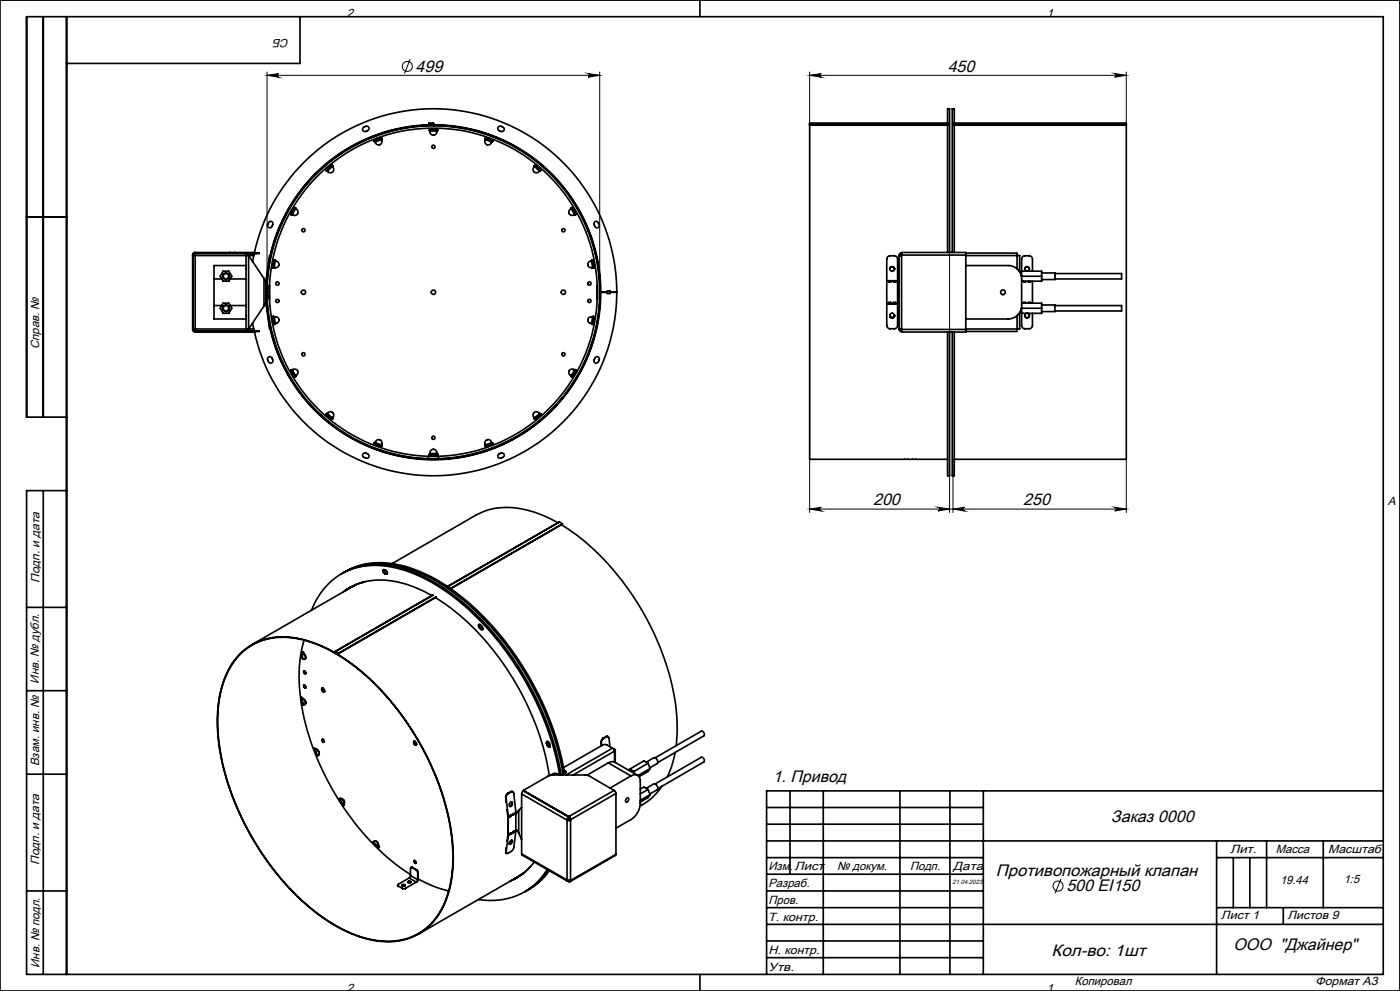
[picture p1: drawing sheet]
<svg xmlns="http://www.w3.org/2000/svg" width="420mm" height="297mm" viewBox="0 0 420 297" stroke-linecap="round" stroke-linejoin="round" font-family="sans-serif">
<g fill="none" stroke="#000" stroke-width=".3">
<path d="M123 17.7l-1.6 4.3M80.1 22.6l3.5-.6a.55 .55 0 0 0-.5 .6 .55 .55 0 0 0 .5 .5zM80.1 21.6v66M80.1 22.6h99.8M176.4 22l3.5 .6-3.5 .5a.55 .55 0 0 0 .5-.5 .55 .55 0 0 0-.5-.6zM179.9 21.6v66M242.9 22.6h95M242.9 21.6v132M242.9 22.6l3.5-.6a.55 .55 0 0 0-.5 .6 .55 .55 0 0 0 .5 .5zM284.9 37.1v116.5M334.4 22l3.5 .6-3.5 .5a.55 .55 0 0 0 .5-.5 .55 .55 0 0 0-.5-.6zM337.9 21.6v15.9"/>
<path d="M285.9 137.7v15.9M337.9 137.7v15.9M242.9 152.6h42M242.9 152.6l3.5-.6a.55 .55 0 0 0-.5 .6 .55 .55 0 0 0 .5 .5zM281.4 152l3.5 .6-3.5 .5a.55 .55 0 0 0 .5-.5 .55 .55 0 0 0-.5-.6zM285.9 152.6h52M285.9 152.6l3.5-.6a.55 .55 0 0 0-.5 .6 .55 .55 0 0 0 .5 .5zM334.4 152l3.5 .6-3.5 .5a.55 .55 0 0 0 .5-.5 .55 .55 0 0 0-.5-.6zM318.3 263.4l-1.8 4.3"/>
<circle cx="122.2" cy="19.9" r="1.51"/>
<circle cx="317.4" cy="265.6" r="1.51"/>
</g>
<circle cx="130" cy="87.6" r="49.9" fill="none" stroke="#000" stroke-width=".35"/>
<g fill="none" stroke="#000" stroke-width=".5">
<path d="M0 0h420v297h-420zM13 5v120M20 5v287M90 5v14h-70M210 0v5M109 38.2l.7-.4a.7 .7 0 0 1 1 .4 .7 .7 0 0 1-.4 1l-.6 .2a.7 .7 0 0 1-.8-.3 .7 .7 0 0 1 .1-.9zM128.8 39.2v-.3h2.4v.3M128.8 39.2h.2M129 39.3a1.03 1.03 0 0 0 1 1.2 1.03 1.03 0 0 0 1-1.2M129 38.9v.4M129 39.1h.1M129 38.9h.1"/>
<path d="M129 39.3h2M129 38.9v.2M129 39.1h-.2M129.9 36.9l.3 .3M129.9 37.1l.1 .1M129.9 36.9v.2M129.9 36.9h-1.3l1.3 .2M130 37.4l.4 .3M130 37.4a50.2 50.2 0 0 0-49 39.3M130 37.2v.2M130 37.4h.2M130 37.2h.2"/>
<path d="M130.2 37.4l.2 .1M130.2 37.4a50.2 50.2 0 0 1 50 50.2M130.2 37.2v.2M130.4 37.5a50.1 50.1 0 0 1 43.5 74.2 50.1 50.1 0 0 1-86 3 50.1 50.1 0 0 1 38.4-77l3.7-.2a50 50 0 0 0-47.5 65.1 50 50 0 0 0 76.4 25.7 49.9 49.9 0 0 0 18.7-55.7 49.9 49.9 0 0 0-47.2-34.9M130.4 37.5v.2M131 38.9v.4M131 39.1h.1M131 38.9h.1M131 38.9v.2M131 39.1h.2M131 39.2h.2M149.4 38.1a1.1 1.1 0 0 1 1.2-.2 1.1 1.1 0 0 1 .7 1l-.1 .2a1.1 1.1 0 0 1-1.2 .2 1.1 1.1 0 0 1-.7-1z"/>
<path d="M242.9 37.5v100.2h41.4M242.9 37.1v.1M242.9 37.4v.1M242.9 37.4h41.4M242.9 37.2h41.4M242.9 37.1h41.4M242.9 37.5h41.4M242.9 37.2v.2M284.3 36.9l-41.4 .2M286.3 37.4h51.6M286.3 37.2h51.6M286.3 36.9l51.6 .2"/>
<path d="M286.3 37.1h51.6M286.3 37.5h51.6M337.9 37.5v100.2h-51.6M337.9 37.1v.1M337.9 37.4v.1M337.9 37.2v.2M97.8 51.1l.2 .2M98 51l.2 .2M98 51h.1M98 51l-.2 .1M98 51l.1 .1M98.1 51.1h.1"/>
<path d="M98.1 51.1l-.2 .1M98.1 51.1l-.1 .2M99.5 49.7l.2 .2M99.5 49.7h.1M99.5 49.7l-1.5 1.3M99.5 49.7l.1 .1M99.6 49.8h.1M99.7 49.6l-.2 .1M99.7 49.8l.1-.1-.2-.2-1.8 1.6M99.7 49.9a1.04 1.04 0 0 1 .1 1.6 1.04 1.04 0 0 1-1.6-.3M99.7 49.9l-1.5 1.3M99.8 49.7l-.2 .1"/>
<path d="M112.4 42.2l.1 .3M112.4 42.2h.1M112.4 42.2l.1 .2M112.4 42.2l-.1 .1M112.5 42.4h.1M112.5 42.4h-.2M114.3 41.5l.1 .3M114.3 41.5h.1M114.3 41.5l-1.9 .7M114.3 41.5l.1 .2M114.4 41.7h.1M114.4 41.7l.2-.1-.1-.2-2.2 .9v.2l.2-.1"/>
<path d="M114.4 41.8a1.04 1.04 0 0 1-.5 1.6 1.04 1.04 0 0 1-1.4-.9M114.4 41.8l-1.9 .7M114.5 41.5h-.2M145.5 41.6l.2 .1M145.5 41.5h.2M145.6 41.8a1.03 1.03 0 0 0 .5 1.6 1.03 1.03 0 0 0 1.4-.9M145.6 41.8l1.9 .7M145.7 41.7h.1M145.7 41.7h-.2l.1-.3 2.2 .9-.1 .2-.2-.1M145.7 41.5l-.1 .3M145.7 41.5h.1M145.7 41.5l1.9 .7"/>
<path d="M145.7 41.5v.2M147.5 42.4h.1M147.5 42.4h.2M147.6 42.2l-.1 .3M147.6 42.2h.1M147.6 42.2l-.1 .2M147.6 42.2l.2 .1M160.3 49.7l.1 .1M160.3 49.9a1.03 1.03 0 0 0 0 1.6 1.03 1.03 0 0 0 1.6-.3M160.3 49.9l1.6 1.3M160.4 49.6l.1 .1M160.4 49.8l-.2-.1 .2-.2 1.8 1.6"/>
<path d="M160.4 49.8h.1M160.5 49.7l-.2 .2M160.5 49.7h.1M160.5 49.7l1.6 1.3M160.5 49.7l-.1 .1M161.9 51.1l.2 .2M162 51.1h.1M162 51.1l.1 .1M162.1 51l-.2 .2M162.1 51h.1M162.1 51l-.1 .1M162.1 51l.1 .1"/>
<path d="M162.2 51.1l-.1 .2M8 65h12M57.8 76.4h.2M57.8 76.4v22.3M58 76.6h.6M58 76.4v22.3M58.6 75.7l-.6 .2-.2 .5M58.6 76v.6M58.6 75.7v.3M58.6 76.6v22M58.6 75.7h10.4M58.6 76h15.5"/>
<path d="M58.6 76.6h15.2M69 75.7v.1h1.4v-.1M69 75.7h1.4M70.4 75.7h5.9M73.8 79.6h-9.6v4M73.8 76.6v7M73.8 76.6h.8M73.8 76.6a.56 .56 0 0 1 .8-.6l-.5 .2-.1 .4M74.5 76h2.3M74.6 76.6v22M74.6 76.6l4.6 6.9M74.6 76.6h1.5"/>
<path d="M76.3 76l-.5 2.4M76.3 75.8a55 55 0 0 1 59.6-42.9 55 55 0 0 1 49.1 54.7M76.8 75.8h-18.3l-.5 .6M76.8 75.8h1l-1 .2M76.8 75.8v.2M80.6 66.6a.69 .69 0 0 1 1-.2 .69 .69 0 0 1 .2 .9l-.2 .5a.7 .7 0 0 1-.9 .4 .7 .7 0 0 1-.4-.9zM80.7 77.6l.2-.9h.1l-.1 1M80.7 77.6l.2 .1M80.7 77.6l-.9 6.5M80.9 77.7l-.3 1.7M82.3 78.2h.3M82.3 78.1v.1"/>
<path d="M82.3 78.2l-.3 1.9M82.3 78.1l.1 .1M82.3 78v.1M82.4 78.2h.1M82.5 78l-.1 .2M82.5 78.2l.1-.2h-.3l-.5 2.3 .3 .1 .1-.3M82.6 78.2a1.03 1.03 0 0 1 1.1 1.2 1.03 1.03 0 0 1-1.4 .8M82.6 78.2l-.3 2M87.4 64.1l.3 .2M87.4 64.1h.1M87.4 64.1l.1 .1M87.4 64.1l-.1 .2"/>
<path d="M87.5 64.2h.1M87.5 64.2l-.1 .2M88.4 62.4l.3 .1M88.4 62.4h.1M88.4 62.4l-1 1.7M88.4 62.4l.1 .1M88.5 62.2l-.1 .2M88.5 62.5h.1M88.6 62.5l.1-.2-.3-.1-1.2 2.1 .3 .1 .1-.2M88.6 62.3l-.1 .2M88.7 62.5a1.03 1.03 0 0 1 .6 1.6 1.03 1.03 0 0 1-1.6 .2M88.7 62.5l-1 1.8"/>
<path d="M171.4 62.5a1.03 1.03 0 0 0-.6 1.5 1.03 1.03 0 0 0 1.6 .3M171.4 62.5l1 1.8M171.4 62.3l.1 .2M171.4 62.5l-.1-.2 .3-.1 1.2 2.1-.2 .1-.1-.2M171.5 62.5h.1M171.6 62.2l.1 .2M171.7 62.4l-.3 .1M171.7 62.4h.1M171.7 62.4l.9 1.7M171.7 62.4l-.2 .1M172.5 64.2h.1M172.5 64.2l.1 .2"/>
<path d="M172.6 64.1l-.2 .2M172.6 64.1h.1M172.6 64.1l-.1 .1M172.6 64.1l.2 .2M177.4 78.2a1.03 1.03 0 0 0-1 1.2 1.03 1.03 0 0 0 1.4 .8M177.4 78.2l.4 2M177.5 78l.1 .2M177.6 78v.2M177.6 78.2h.1M177.7 78l.1 .1M177.8 78.2h-.4M177.8 78.1v.1"/>
<path d="M177.8 78.2l.3 1.9M177.8 78.1l-.2 .1M177.8 78l.4 2.3-.3 .1v-.3M177.8 78h-.3M178.3 66.6l.2-.2a1 1 0 0 1 1.2 .6 1 1 0 0 1-.5 1.3 1.16 1.16 0 0 1-.9-1.7zM267.7 79.9l.6 .4v.3M267.7 79.9l-.6 .3-.2 .4M267.7 80l.6 .5M267.7 80l-.6 .2-.2 .4M269.7 76.6v22M270.5 76.4v-.7h19.2v.7M270.5 76l-.4 .2-.2 .4h.6h-.8"/>
<path d="M270.5 75.8l-.4 .1-.4 .7M270.5 76.4h19.2M270.5 76.4v22.3M284.3 75.7v-43.1h.6v43.1M285.7 75.7v-43.1h.6v43.1M289.7 79.6h12.8a4 4 0 0 1 4 4v8a4 4 0 0 1-4 4h-12.8M289.7 75.8h15.3v.8M289.7 76.6h15.4M289.7 76.4v22.3M305.1 76.6h.8v4.9M305.1 76.6v4M57.8 98.7l.2 .6 .6 .2"/>
<path d="M57.8 98.7h.2M58 98.7l.5 .6h18.3M58 98.6h.6M58.6 98.6v.6M58.6 99.2v.3M58.6 99.5h10.4M58.6 99.2h15.5M58.6 98.6h15.2M64.2 91.6v4h9.6M64.2 83.6h2.3M64.2 91.6h2.3M64.2 83.6v8"/>
<path d="M66.9 90.9h1.8l.8 1.5-.8 1.5h-1.8l-.8-1.5zM66.9 81.3h1.8l.8 1.5-.8 1.5h-1.8l-.8-1.5zM69 99.5h1.4M69 99.5v-.2h1.4v.2M69.1 83.6h4.7M69.1 91.6h4.7M70.4 99.5h5.9M73.8 91.6v7M73.8 98.6h.8M73.8 98.6a.56 .56 0 0 0 .8 .6l-.5-.2-.1-.4M73.8 83.6v8M74.5 99.2h2.3"/>
<path d="M74.6 98.6h1.5M75.8 96.8l.5 2.4M76.8 99.2h1l-1 .1M76.8 99.2v.1M79.2 83.5l.6 1.1M79.2 83.5l.6 .8M79.2 83.5v8.2M79.2 91.7l-4.6 6.9M79.8 90.9v.1M79.8 84.1v.1M79.8 90.8l-.6 .9M79.8 90.6l-.6 1.1"/>
<path d="M79.8 90.9h.2M79.8 91l.9 6.5M79.8 84.2h.2M79.8 84.2v6.7M79.8 84.1l.2 .1M80 86.4h.1M80 88.8h.1M80 90.9v.1M80 84.2h.1M80 91h-.2M80 91l.3 2.3M80 84.2v6.7"/>
<path d="M80.2 86.4h.6M80.2 88.8h.6M80.3 81.8l-.3 2.4M80.6 95.7l.3 1.8M80.7 97.5l.2 1h.1M80.8 89.6h.1M80.8 85.6h.1M80.8 85.6v4M80.9 97.5l.1 1M80.9 97.5h-.2M81.9 94.9l.1 .1M82 80.1l.3 .1"/>
<path d="M82 80.1h.1M82 95v.1M82 80.1l-.1 .2M82 95.1l.3 1.9M82 95h.1M82.1 94.8v.2M82.1 80.1h.1M82.1 95h.1M82.1 80.1v.3M82.2 95l-.4-.1 .5 2.3h.3l-.1-.2M82.3 95a1.03 1.03 0 0 1 1.4 .8 1.03 1.03 0 0 1-1.1 1.2M82.3 95l-.3 .1"/>
<path d="M82.3 97h.1M82.3 95l.3 2M82.3 97v.2M82.4 97h.1M82.4 97l.1 .2M82.6 97h-.3M177.4 97h.4M177.5 97.2h.3M177.6 97l-.1 .2M177.6 97h.1M177.6 97h.2M177.6 97v.2"/>
<path d="M177.8 97h.1M177.8 97l-.1 .2M177.8 95a1.03 1.03 0 0 0-1.4 .8 1.03 1.03 0 0 0 1 1.2M177.8 95l.3 .1M177.8 95l-.4 2M177.9 95l.3-.1-.4 2.3M177.9 80.1h.1M177.9 95h.1M177.9 80.1h.2M177.9 80.1l.1 .3M177.9 95h.2M178 94.8l-.1 .2"/>
<path d="M178.1 80.1l-.3 .1M178.1 95v.1M178.1 80.1v.2M178.1 94.9v.1M178.1 95.1l-.3 1.9M179.2 89.6h.1M179.2 85.6h.1M179.2 85.6v4M180.2 87.6a50.2 50.2 0 0 1-44.7 49.9 50.2 50.2 0 0 1-54.5-39M180.2 87.6h2M182.2 87.2h.8v.8h-.8zM183 87.6h2"/>
<path d="M185 87.6a55 55 0 0 1-49.1 54.7 55 55 0 0 1-59.6-43M266 90.9v.1M266 84.1v.1M266 84.1v-6.5a1.02 1.02 0 0 1 1.1-.9h1.2a.96 .96 0 0 1 1 .9v6.5M266 91v6.5a1.02 1.02 0 0 0 1.1 1h1.2a.96 .96 0 0 0 1-1v-6.5M266 90.9h3.3M266 84.2h3.3M266 91h3.3M266 84.1h3.3M266 84.2v6.7M266.6 90.9v-.3h.7v.3M266.6 84.2v.3h.7v-.3"/>
<path d="M266.9 80.6a.71 .71 0 0 1 .8-.7 .71 .71 0 0 1 .7 .7M266.9 94.5a.71 .71 0 0 0 .8 .8 .71 .71 0 0 0 .7-.8M266.9 94.5a.71 .71 0 0 0 .8 .7 .71 .71 0 0 0 .7-.7M268.1 90.9v-.3h.6v.3M268.1 84.2v.3h.6v-.3M268.3 80.5v.1M268.4 94.5a.71 .71 0 0 1-.7 .7 .71 .71 0 0 1-.8-.6M269.3 90.6l.4 .3M269.3 90.9v.1M269.3 84.1v.1M269.3 84.2v6.7M269.7 98.6h.8h-.6l.2 .4 .4 .2"/>
<path d="M269.7 98.6l.1 .4 .7 .3M269.7 84.2l-.4 .4M270.5 98.7v.8h19.2v-.8M270.5 98.7h19.2M284.3 99.5v43.1h.6v-43.1M285.7 99.5v43.1h.6v-43.1M289.7 98.6h15.4M305 98.6v.7h-15.3M305.1 94.6v4M305.9 93.7v4.9h-.8M306.5 90.9h6v3h-6M306.5 81.3h6v3h-6"/>
<path d="M307.1 90.9v-.3h.6v.3M307.1 84.3v.2h.6v-.2M307.4 80.6a.71 .71 0 0 1 .7-.7 .71 .71 0 0 1 .7 .7M307.4 94.5l.3 .6 .4 .1M308 81.3a.7 .7 0 0 1-.5-1.1 .7 .7 0 0 1 1.2 0 .7 .7 0 0 1-.4 1.1M308 93.9a.67 .67 0 0 0-.6 .7 .67 .67 0 0 0 .7 .6M308.3 93.9a.67 .67 0 0 1 .5 .7 .67 .67 0 0 1-.7 .6M308.5 90.9v-.3h.6v.3M308.5 84.3v.2h.6v-.2M308.8 94.5l-.1 .4-.6 .3M309.7 81.3v-3.7a1.02 1.02 0 0 0-1-.9h-1.2a.96 .96 0 0 0-1 .9v5.2h6M309.7 84.3v6.6"/>
<path d="M312.5 81.8h4v2h-4M312.5 91.4h4v2h-4M312.5 92.4h-6v5.1a.96 .96 0 0 0 1 1h1.2a1.02 1.02 0 0 0 1-1v-3.6M316.5 91.6h20v1.6h-20M316.5 82h20v1.6h-20M80.4 107.2l.4-.3a1.03 1.03 0 0 1 1 .8 1.03 1.03 0 0 1-.5 1.1 1.16 1.16 0 0 1-.9-1.6zM87.3 110.9l.1 .2M87.4 111.1h.1M87.4 111.1l1 1.7M87.4 110.8l.1 .2M87.5 111h.1M87.5 111l-.1 .1"/>
<path d="M87.6 110.9l-.1-.1-.3 .1 1.2 2.1 .3-.1-.1-.2M87.7 110.9a1.03 1.03 0 0 1 1.6 .2 1.03 1.03 0 0 1-.6 1.5M87.7 110.9l-.3 .2M87.7 110.9l1 1.7M88.4 112.8h.1M88.4 112.8l.1 .2M88.5 112.7h.1M88.5 112.7l-.1 .1M88.5 112.7l.1 .2M88.7 112.6l-.3 .2M171.4 112.6l.3 .2M171.5 112.7h.1"/>
<path d="M171.5 112.7l.2 .1M171.5 112.7l-.1 .2M171.7 112.8h.1M171.7 112.8l-.1 .2M172.4 110.9a1.02 1.02 0 0 0-1.6 .2 1.02 1.02 0 0 0 .6 1.5M172.4 110.9l.2 .2M172.4 110.9l-1 1.7M172.5 110.9l.1-.1 .2 .1-1.2 2.1-.3-.1 .1-.2M172.5 111h.1M172.5 111l.1 .1M172.6 110.8l-.1 .2M172.6 111.1h.1"/>
<path d="M172.6 111.1l-.9 1.7M172.8 110.9l-.2 .2M178.6 107.1a.69 .69 0 0 1 .9-.1 .69 .69 0 0 1 .2 .9l-.2 .5a.7 .7 0 0 1-.9 .4 .7 .7 0 0 1-.4-.9zM20 125h-12v-120h407v287h-407v-145h12M97.8 124.1l.2 .1M97.9 124l.2 .1M98 124.2h.1M98 124.2l1.5 1.3M98.1 124.1h.1M98.1 124.1l-.1 .1M98.1 124l-.3 .1 1.8 1.6 .2-.3-.1-.1M98.2 124a1.04 1.04 0 0 1 1.6-.4 1.04 1.04 0 0 1-.1 1.7"/>
<path d="M98.2 124l-.2 .2M98.2 124l1.5 1.3M99.5 125.5h.1M99.5 125.5l.2 .1M99.6 125.4h.1M99.6 125.4l-.1 .1M99.6 125.4l.2 .1M99.7 125.3l-.2 .2M108.9 136.1a1.1 1.1 0 0 1 1.1-.2 1.1 1.1 0 0 1 .7 .9l-.1 .3a1.13 1.13 0 0 1-1.8-.8zM112.3 132.9l.1 .1M112.3 132.9l2.2 .9-.1-.3M112.3 132.7l.2 .1"/>
<path d="M112.4 133h.1M112.4 133l1.9 .6M112.5 132.8h.1M112.5 132.8l-.1 .2M112.5 132.7h-.2v.2M112.5 132.7a1.04 1.04 0 0 1 1.4-.9 1.04 1.04 0 0 1 .5 1.5M112.5 132.7l-.1 .3M112.5 132.7l1.9 .6M114.3 133.6v.1M114.3 133.7h.2M114.4 133.5h.1M114.4 133.5l-.1 .2"/>
<path d="M114.4 133.5l.2 .1M114.4 133.3l-.1 .3M128.5 136.8v.7M129 135.9a1.03 1.03 0 0 1 1-1.2 1.03 1.03 0 0 1 1 1.2M129 135.9v.3M129 136.2h.1M129 136.1h.1M129 136.1v.1M129 135.9h2M129 136l-.2 .2 2.4 .1v-.3h-.2M131 135.9v.3M131 136.2h.1"/>
<path d="M131 136.1h.1M131 136.1v.1M131.5 136.8v.7M145.6 133.3l.1 .3M145.7 133.5h.1M145.7 133.5v.2M145.7 133.5l-.2 .1M145.7 133.6v.1M145.7 133.7h-.2M147.5 132.7a1.03 1.03 0 0 0-1.4-.9 1.03 1.03 0 0 0-.5 1.5M147.5 132.7l.1 .3M147.5 132.7l-1.9 .6"/>
<path d="M147.5 132.8h.1M147.5 132.7h.2l.1 .2-2.2 .9-.1-.3h.2M147.5 132.8l.1 .2M147.6 133h.1M147.6 133l-1.9 .6M147.7 132.7l-.2 .1M147.8 132.9l-.2 .1M149.5 136.2l.8-.4a.7 .7 0 0 1 .9 .4 .7 .7 0 0 1-.4 .9l-.5 .2a.68 .68 0 0 1-.9-.3 .68 .68 0 0 1 .1-.8zM160.3 125.3l.2 .2M160.4 125.4h.1M160.4 125.4l.1 .1M160.4 125.4l-.1 .1"/>
<path d="M160.5 125.5h.1M160.5 125.5l-.1 .1M161.9 124a1.03 1.03 0 0 0-1.6-.4 1.03 1.03 0 0 0 0 1.7M161.9 124l.2 .2M161.9 124l-1.6 1.3M161.9 124l.3 .1-1.8 1.6-.2-.3 .2-.1M162 124.1h.1M162 124.1l.1 .1M162.1 124.2h.1M162.1 124.2l-1.6 1.3M162.1 124l-.1 .1M162.2 124.1l-.1 .1"/>
<path d="M13 147v145M167.4 156.7a28 28 0 0 0-20.9-3.9l-3.8 1.6-25 14.5M167.9 156.5l-33.7 19.3M167.9 156.5l.8 .5M167.9 156.5l-33.6 19.3M168.4 157.3a75.7 75.7 0 0 1 28 32.8 64.3 64.3 0 0 1 6.4 33.4M168.7 157l-33.6 19.4M168.7 157l-33.5 19.5M102.4 172a22.5 22.5 0 0 1 18.3-1.6 57.1 57.1 0 0 1 25.7 17.5 90.3 90.3 0 0 1 22 44.4M103 177.4a20 20 0 0 1 17.7-2.6l3.9 1.3 4.9 2.4M103.1 171.6a23 23 0 0 1 19.5-1.2 60.8 60.8 0 0 1 25.7 18.6 90.1 90.1 0 0 1 20.6 43.1M103.4 171.4a22.7 22.7 0 0 1 18.3-1.6 57.6 57.6 0 0 1 25.7 17.5 90 90 0 0 1 22 44.5"/>
<path d="M105 176.1l-1.6 1M105.3 175.9l-1.3 .9M105.5 175.8l-1.1 .8M106.7 175.2l-.7 .4M107 175.1l-1.4 .8M108.9 174.4l-.2 .2M109.5 174.3l-3.6 1.4-30.3 17.5M115.3 170.7v.5l.6 .6M115.5 172a.63 .63 0 0 1-.7-.7 .63 .63 0 0 1 .9-.5 .7 .7 0 0 1 .5 .6 .7 .7 0 0 1-.3 .6M115.5 172h.4M115.9 171.8l-.4 .2M115.9 171.8h.3"/>
<path d="M116.2 171.9l-.3 .1M129.8 178.3l-29.3 16.9M130 178.4l-29.3 16.9M130.6 179.1a77.7 77.7 0 0 1 29.3 36.1 72.3 72.3 0 0 1 4.9 17.2M130.8 178.9l-29.2 16.9M130.8 179l-29.2 16.9M8 182h12M90.5 197.1l.3 .3a.47 .47 0 0 0 .5 .2 .47 .47 0 0 0 .4-.4M90.5 197.1h.1M90.6 197.3h.1M90.8 195.6l-.2 1.7M90.8 195.5h.1"/>
<path d="M90.9 195.5v.3M90.9 195.5h.1M90.9 195.8l-.3 1.5M90.9 195.8l.2 .1M90.9 195.8l.3 .1M90.9 195.5l-.1-.1-.3 1.7M90.9 195.5v.2M91.1 195.9l.3 .5 .3 .8M91.2 195.9l.5 .6 .1 .7M91.2 195.9h-.1M91.2 191.9a48.4 48.4 0 0 0 1 27 79.7 79.7 0 0 0 29 41.9l2 1.3M91.8 197.2l-.4 .4"/>
<path d="M91.8 197.2h-.1M93.5 182.9a20.1 20.1 0 0 1 24.1-12.9 50.5 50.5 0 0 1 24.5 14.1 90.6 90.6 0 0 1 25.8 48.2M100.3 195.5a28.3 28.3 0 0 0-19.9-4.2 18.7 18.7 0 0 0-13.8 14.1 50 50 0 0 0 1.2 27.8 82 82 0 0 0 28.3 41.3 36.1 36.1 0 0 0 20.6 7.8 18.2 18.2 0 0 0 17.6-13.9 48.5 48.5 0 0 0-.7-27.5 82.1 82.1 0 0 0-27.7-41.7l-5.3-3.5M100.3 195.5l.1 .2M100.4 195.7a28.2 28.2 0 0 0-20-4.2 18.7 18.7 0 0 0-13.7 14 49.6 49.6 0 0 0 1.2 27.7 81.3 81.3 0 0 0 28.2 41.2 34.3 34.3 0 0 0 21.7 7.6 18.2 18.2 0 0 0 16.4-13.7 48.1 48.1 0 0 0-.7-27.4 81.5 81.5 0 0 0-27.6-41.6l-5.3-3.6M100.5 195.5h-.2M100.5 195.4h.1M100.5 195.5h.1M100.5 195.4v.1M100.6 195.5l-.2 .2M100.6 195.4v.1M100.7 195.3l-.2 .1"/>
<path d="M100.7 195.4h-.1M100.7 195.3l.9 .5M100.7 195.4l.9 .5M100.7 195.3v.1M100.8 195.4l-.2 .1M100.9 195.5l-.4 .2M100.9 195.5l-.3 .2M101.6 195.8v.1M143.8 188.2l-.3-.7 .2-.4a1.62 1.62 0 0 1 1.2 1.5l-.2 .2-.5-.2M143.8 188.2l.4 .4M143.9 187.1l.4 .8M144.3 187.9l-.5 .3"/>
<path d="M144.3 187.9l.3 .4M144.6 188.3l.3 .2M144.6 188.3l-.4 .3M8 207h12M90.5 209.3l.4 1.8M90.6 209.1v.1M90.6 209.2v.2M90.6 209.4l.3 1.7M90.6 209.4h.2M90.6 209.4h.3M90.6 209.1l-.1-.1 .3 2.1M90.6 209.1l.1 .2"/>
<path d="M90.8 211.1h.1M90.8 209.4l.5 .5 .4 .7M90.9 209.4l.6 .4 .3 .7M90.9 209.4h-.1M91.1 205.4a.46 .46 0 0 1 .5 .2 .46 .46 0 0 1-.1 .6l-.4-.5zM91.2 201.1a.44 .44 0 0 1 .5 .3 .44 .44 0 0 1-.3 .5l-.3-.4zM91.2 205.3l.1 .5 .4 .3-.4-.3zM91.2 201.1l.2 .7 .3 .1M91.3 201.1l.5 .7M91.3 205.3l.1 .5 .4 .3M91.7 210.6a.49 .49 0 0 1-.2 .5 .49 .49 0 0 1-.6 0M91.8 210.5l-.4 .7"/>
<path d="M91.8 210.5l-.1 .1M96.6 206.3a.59 .59 0 0 1 .7 .3 .59 .59 0 0 1-.3 .8l-.4-.4zM96.7 206.2a.8 .8 0 0 0 .6 1.2M96.8 206.2a.89 .89 0 0 0 .6 1.1M96.8 206.3h-.1M97 206.3l-.3 .2M8 232h12M94.4 224.5l.7 1.9M94.4 224.3l.1 .1M94.4 224.5h.2M94.4 224.3h-.1l.8 2.2M94.4 224.3l.1 .2"/>
<path d="M94.5 224.4l-.1 .1M94.5 224.4h.1M94.6 224.5l.4 .1 .6 .8M94.7 224.5l.6 .2 .4 .6M94.7 224.5h-.1M94.7 224.5h-.3M95.2 226.4h.1M95.2 226.4l-.1 .1M95.6 225.4a.6 .6 0 0 1 .1 .6 .6 .6 0 0 1-.6 .4M95.7 225.3a.65 .65 0 0 1-.2 1M95.7 225.3l-.1 .1M96.7 221.6a.44 .44 0 0 1 .5 .3 .44 .44 0 0 1-.3 .5l-.3-.4z"/>
<path d="M96.8 221.6a.59 .59 0 0 0 .4 .8M96.8 221.6l.5 .7M96.8 221.7l.2-.1 .2 .7M101.8 239.3l1.4 2M101.8 239.3l.2 .2M101.8 239.3v.1M101.9 239.5a.69 .69 0 0 1 1.1 .4M101.9 239.5l-.1 .1M101.9 239.5l1 1.7M102.1 239.4a.71 .71 0 0 1 1 .4M103 239.9l.3 .5-.2 .7M103.1 239.8l.1 .2a.81 .81 0 0 1-.2 1.2"/>
<path d="M103.1 239.8l-.1 .1M124.1 222.2a.6 .6 0 0 1 .7 .3 .6 .6 0 0 1-.2 .8l-.5-.5zM124.2 222.1a.81 .81 0 0 0 .7 1.2M124.3 222.4l.2 .5 .4 .3M124.3 222.1v.3M124.4 222.2h-.1M124.5 222.2l-.2 .2M151.7 239l.1 .1M151.7 239l.2 1.6M151.8 239.1l.7 5.7M152.3 237.8l-.5 .5-.1 .7M152.3 237.8h.1"/>
<path d="M152.4 237.8l-.4 .4-.2 .9M153.2 237.3h.6M153.2 237.3h.1M153.2 237.3l-.9 .5M153.3 237.3a.52 .52 0 0 1 .6 0 .52 .52 0 0 1 .2 .5l.7 5.6M153.3 237.3l-.9 .5M156.5 237.9l13.6 7.9M156.5 237.9v18M157 237l-.5 .9M157 236.9l7.4-4.3 1.4-.3 10.6 .1 7.8 4.5M157 237h.1M157 237l13.6 7.9"/>
<path d="M157 236.9v.1M157 236.9l13.6 7.8M163.9 222.8l.2-.6a1.38 1.38 0 0 1 .9 1.6l-.3 .2-.6-.7M163.9 222.8l.2 .5M164.3 222.2l.1 .3M164.4 222.5l-.5 .3M164.4 222.5l.1 .6M164.5 223.1l.6 .6M164.5 223.1l-.4 .2M168 232.3l-1.5-.6-1.4 .7M169.2 230.8l.3 .2M169.2 231l.3 .1"/>
<path d="M169.5 231a.4 .4 0 0 1 .3 .4 .4 .4 0 0 1-.3 .3l-1.1 .6M169.5 231.1l.3 .3M169.5 231v.1M180.3 222.6h.1M180.3 222.6l.1 .9M180.4 222.6l.1 .8M180.9 221.3l-.5 .5-.1 .8M180.9 221.3h.1M181 221.3l-.4 .6-.2 .7M181.8 220.8h.6M181.8 220.8h.1M181.8 220.8l-.9 .5"/>
<path d="M181.9 220.8a.52 .52 0 0 1 .5 0 .52 .52 0 0 1 .3 .5l.3 2.5M181.9 220.8l-.9 .5M182.5 228.6l1.2-.4 .6 .2 7 4M182.5 228.6l6.8 3.9M182.5 228.6l-6.4 3.7M183.8 224.2l.5 .9M183.8 224.2l-1.9-1h-.8l-12 6.8M183.8 224.2l-14 8.1M184.2 236.9l.6 .9M184.2 224.6l.1 .4M184.2 224.6a.28 .28 0 0 1 .4 .2 .28 .28 0 0 1-.2 .3M184.2 236.9l-13.6 7.8"/>
<path d="M184.2 224.6h.1M184.2 224.6v.2M184.3 225.1l-12.4 7.2M184.3 225.1h.1M184.4 225.1h-.1M184.4 225.1v3.3M184.6 224.8v3.7M184.8 237.8l-13.6 7.9M184.8 237.8v18.2M187.9 239.4l.3-.3a.64 .64 0 0 1 .4 .8 .64 .64 0 0 1-.7 .5l-.3-.4zM188.9 230.5l-.2 .4M188.9 230.5l1.3 .7"/>
<path d="M189.3 232.5a1.73 1.73 0 0 1 2-.1 1.73 1.73 0 0 1 .8 1.8v6.5a6.1 6.1 0 0 1-2.8 4.9l-4.5 2.6M189.3 232.5l-6.3 3.7M190.2 231.2l.2 .7M192.1 236.5l1.1-.6 1.2 .7M193.9 228.4l2.2-1.3a1.18 1.18 0 0 1 1 1.7l-2.2 1.3M193.9 236.3l2.2-1.4a1.19 1.19 0 0 1 1 1.8l-2.2 1.2M194.4 228.7l-4.2 2.5M194.4 228.7l.6 1.6M194.4 228.7l-1.2-.7-4.3 2.5M194.4 236.6l-2.3 1.3M194.4 236.6l.6 1.6M195 230.3l-3.6 2.1"/>
<path d="M195 230.3l-.6 .9-2.7 1.6M195 238.2l-2.9 1.7M195 238.2l-.6 .8-2.3 1.4M196.5 227.1l13.9-8a.9 .9 0 0 1 .8 1.4l-13.9 8M196.5 234.9l13.9-7.9a.9 .9 0 0 1 .8 1.3l-13.9 8.1M198.6 235.6a18.2 18.2 0 0 1-6.6 6M202.5 225.5l-1 4.2-1.3 3.1M237 237v25M247 237v55M270 237v55M285 237v55M295 237v55"/>
<path d="M415 237h-185v55M103 241.2l.2 .1M111.9 252.5l1.6 1.6 .1-.2M112 252.5l1.4 1.4M112 252.5l1.4 1.3M112 252.4l-.1 .1M112 252.4h.1M112.3 252.1l.3-.1 .5 .3M113 252.3a.53 .53 0 0 0-.5-.2 .53 .53 0 0 0-.5 .4M113 252.3l.4 .7 .1 .6M113.1 252.3l.5 .8v.5M113.1 252.3h-.1"/>
<path d="M113.4 253.8l.1 .1M113.5 253.6l-.1 .2M113.5 253.8l.1 .1M113.5 253.9l.1 .1M113.5 253.9h.1M113.6 253.6h-.1M113.6 253.6l-.2 .2M123.7 260h-.4M123.7 260h-.1M123.7 260l1.3 .7M124.3 257.9a.42 .42 0 0 1 .5 .3 .42 .42 0 0 1-.3 .5l-.3-.4zM124.3 257.9l.2 .7 .3 .1-.3-.1z"/>
<path d="M124.4 257.9l.4 .8M124.6 257.9l-.2 .2M151.7 255.3l.2 .5M151.7 255.3h.1M151.9 253.9l-.2 1.4M152.1 242.7l.3 2M152.4 244.7v.1M152.4 250.3h.1M152.4 244.7l.1 .1M152.4 244.8l.1 .1M152.4 244.8v5.5M152.4 250.3l.1 .1"/>
<path d="M152.4 250.3l-.3 1.8M152.5 244.8v.1M152.5 250.3v.1M152.5 244.9v5.4M152.5 250.4l-.7 4.9M152.9 244.6l-.4 .3M152.9 244.6v.3l.5-.3M152.9 250.1l-.4 .2M153.1 240.5a.55 .55 0 0 1 .7 .3 .55 .55 0 0 1-.3 .7 .52 .52 0 0 1-.8-.1 .52 .52 0 0 1 .3-.7zM153.1 252l.4-.2a.67 .67 0 0 1 0 .9 .67 .67 0 0 1-.7 .2zM153.2 244.5l.2 .1M153.2 244.5l-.3 .2"/>
<path d="M153.2 244.4v.1M153.2 249.7v.1M153.2 249.8h.2M153.2 249.8l-.3 .2M153.4 244.4l-.5 .2M153.4 249.8v-.2l-.5 .2v.3M153.4 244.4v.2M153.4 249.8l-.5 .3M153.4 240.4a.76 .76 0 0 1 .2 .8 .76 .76 0 0 1-.7 .4 .93 .93 0 0 0 .5-1.2zM153.5 240.4a.77 .77 0 0 1-.5 1.2M153.5 251.8l-.3 .8-.4 .3M153.6 251.8a.92 .92 0 0 1-.8 1.1"/>
<path d="M153.9 244l-.5 .4M153.9 249.5l-.5 .3M154.2 249.2l.1-.2-.4 .3v.2M154.2 244l-.3 .2M154.2 244h.1M154.2 243.8v.2M154.2 249.1v.1M154.2 249.2l-.3 .2M154.3 244l-.4 .3v-.3M154.3 243.8v.2M154.8 243.4v.2M154.8 248.7a.92 .92 0 0 1 .8 1"/>
<path d="M154.8 249v.1M154.8 249.1l-.7 5.1-.5 .8-1.2 .7a.35 .35 0 0 1-.4 .1 .35 .35 0 0 1-.2-.5M154.8 243.4l-2.3 1.4M154.8 243.6l-.9 .4M154.8 243.6v5.4M154.8 249l-.9 .5M154.8 249.1l-2.3 1.3M155.5 243.1l-.7 .6M155.6 242.9l-.8 .9M155.6 249.7l.9 2M155.6 242.9v6.8M156.5 255.9l.1 .4 13.7 7.8"/>
<path d="M156.5 255.9l13.6 7.8M156.5 241.9l-.9 1M158.9 260l-3.6 2.8-29.7 17.1M160.3 258.3a17 17 0 0 1-7.3 5.8M170.1 245.8v17.9M170.2 245.7h.9M170.2 245.7l-.1 .1M170.6 244.7l.6 1M170.6 244.9l.5 .7M170.6 244.9l-.5 .9M170.6 245l-.4 .7M170.6 244.9h.1"/>
<path d="M170.6 244.7v.3M170.7 244.9l-.1 .1M171.1 245.7l-.3 .2-.7-.1M171.1 245.6l.1 .1M171.1 245.6v.1M171.2 245.7v18.2M184.8 256l-.1 .3-13.7 7.9M184.8 256l-13.6 7.9M230 252h185M230 257h65M230 242h65M230 247h65"/>
<path d="M365 252v40M365 257h50M370 257v15M375 257v15M380 252v20M397 252v20M8 267h12M119.3 265.3v.1M119.5 265.5l1.3 .8M119.5 265.5v.2M120.6 265.4l.4-.2 .6 .2-.5-.2zM120.7 265.2a.42 .42 0 0 1 .5-.2 .42 .42 0 0 1 .2 .5l-.5 .1z"/>
<path d="M120.7 265.5h.8M120.8 266.3h.8M120.8 266.3v.1M121.6 266.3v.1M122.3 264.2a.52 .52 0 0 1 .6-.2 .52 .52 0 0 1 .4 .5 .51 .51 0 0 1-.6 .2 .51 .51 0 0 1-.4-.5zM122.3 264.4l.6-.2 .4 .2-.5-.2zM122.3 264.5h.9M122.7 263.1l-3.2 1.9-.2 .3 .2 .2M122.7 263.1l2.2 1.3M123.2 262.4l-.5 .7M123.2 262.4l2.1 1.2M123.6 260h-.3l-.1 .3v2.1"/>
<path d="M123.6 260l1.3 .7M124.9 260.7l.4 .8M124.9 264.4l-3.3 1.9M124.9 264.4v.1M125 260.7l.4 .7M125 260.7h-.1M125.3 263.6l-.4 .8M125.3 261.5v2.1M125.4 263.6l-.4 .8M125.4 263.4a35.1 35.1 0 0 0 9.2 3.6M125.4 261.4l-.1 .1M125.4 263.6h-.1"/>
<path d="M125.4 261.4v2.2M155.2 263l-1.8 .8M155.4 262.9l-1.4 .6M155.6 262.7l-1.2 .6M156.8 261.9l-.8 .5M157 261.8l-1.3 .8M158.5 260.3l-.2 .3M164.2 260.6a19.7 19.7 0 0 1-20.7 9M164.4 260.7a19.3 19.3 0 0 1-7 6.6M164.6 260.8a19.2 19.2 0 0 1-6.5 6.1M164.8 260.9a19.5 19.5 0 0 1-6.4 5.8M170.1 263.7h1.1"/>
<path d="M170.1 263.7a.32 .32 0 0 0 .2 .4 .32 .32 0 0 0 .3 0M170.2 263.8l.4 .1M170.5 264.1l.1 .1M170.5 263.9h.1M170.6 264.1h.1M170.6 263.9v.3M170.7 263.9h-.1M171.1 263.8h.1M171.1 263.8l-.2 .3h-.3M171.1 263.8l.1 .1M171.1 263.8l-.5 .3M171.2 263.9a.32 .32 0 0 1-.2 .3 .32 .32 0 0 1-.4 0"/>
<path d="M230 277h185M230 272h65M230 262h65M230 267h65M365 272h50M385 272v5M210 292v5M230 282h65M230 287h65"/>
<circle cx="130" cy="44" r=".49"/>
<circle cx="91" cy="69" r=".5"/>
<circle cx="169" cy="69" r=".5"/>
<circle cx="67.8" cy="92.4" r="1"/>
<circle cx="67.8" cy="92.4" r=".81"/>
<circle cx="67.8" cy="82.8" r=".81"/>
<circle cx="67.8" cy="82.8" r=".99"/>
<circle cx="83.2" cy="85" r=".5"/>
<circle cx="83.2" cy="90.2" r=".49"/>
<circle cx="91" cy="87.6" r=".66"/>
<circle cx="130" cy="87.6" r="49.2"/>
<circle cx="130" cy="87.6" r=".66"/>
<circle cx="169" cy="87.6" r=".66"/>
<circle cx="176.8" cy="90.2" r=".49"/>
<circle cx="176.8" cy="85" r=".5"/>
<circle cx="267.6" cy="94.6" r=".69"/>
<circle cx="267.6" cy="80.6" r=".7"/>
<circle cx="300.9" cy="87.6" r=".71"/>
<circle cx="91" cy="106.2" r=".5"/>
<circle cx="169" cy="106.2" r=".5"/>
<circle cx="130" cy="131.2" r=".49"/>
</g>
<g fill="#000">
<path d="M80.1 22.6l3.5-.6a.55 .55 0 0 0-.5 .6 .55 .55 0 0 0 .5 .5zM176.4 22l3.5 .6-3.5 .5a.55 .55 0 0 0 .5-.5 .55 .55 0 0 0-.5-.6z"/>
<path d="M334.4 22l3.5 .6-3.5 .5a.55 .55 0 0 0 .5-.5 .55 .55 0 0 0-.5-.6zM242.9 22.6l3.5-.6a.55 .55 0 0 0-.5 .6 .55 .55 0 0 0 .5 .5z"/>
<path d="M242.9 152.6l3.5-.6a.55 .55 0 0 0-.5 .6 .55 .55 0 0 0 .5 .5zM281.4 152l3.5 .6-3.5 .5a.55 .55 0 0 0 .5-.5 .55 .55 0 0 0-.5-.6zM285.9 152.6l3.5-.6a.55 .55 0 0 0-.5 .6 .55 .55 0 0 0 .5 .5zM334.4 152l3.5 .6-3.5 .5a.55 .55 0 0 0 .5-.5 .55 .55 0 0 0-.5-.6z"/>
</g>
<g font-size="5">
<text x="124.7" y="21.5">499</text>
<text x="284.3" y="21.5">450</text>
<text x="261.9" y="151.5">200</text>
<text x="307" y="151.5">250</text>
<text x="231.8" y="234.5">1. Привод</text>
<text x="333.3" y="246.5">Заказ 0000</text>
<text x="298.8" y="262.6">Противопожарный клапан</text>
<text x="319.9" y="267.1">500 EI150</text>
<text x="315.4" y="286.5">Кол-во: 1шт</text>
<text x="370.1" y="284.6">ООО &quot;Джайнер&quot;</text>
</g>
<g font-size="3.6">
<text x="104" y="5.2">2</text>
<text x="314" y="5.2">1</text>
<text x="86.8" y="11.7" transform="rotate(-180 86.8 11.7)">СБ</text>
<text x="11.7" y="104.5" transform="rotate(-90 11.7 104.5)">Справ. №</text>
<text x="416.4" y="151.2">A</text>
<text x="11.9" y="174.7" transform="rotate(-90 11.9 174.7)">Подп. и дата</text>
<text x="11.7" y="204.9" transform="rotate(-90 11.7 204.9)">Инв. № дубл.</text>
<text x="11.7" y="229.6" transform="rotate(-90 11.7 229.6)">Взам. инв. №</text>
<text x="369" y="255.7">Лит.</text>
<text x="382.8" y="255.7">Масса</text>
<text x="398.4" y="255.8">Масштаб</text>
<text x="11.7" y="259.2" transform="rotate(-90 11.7 259.2)">Подп. и дата</text>
<text x="230.5" y="260.6">Изм.</text>
<text x="238.4" y="260.6">Лист</text>
<text x="251.1" y="260.6">№ докум.</text>
<text x="273" y="260.6">Подп.</text>
<text x="286" y="260.6">Дата</text>
<text x="230.5" y="265.9">Разраб.</text>
<text x="384" y="264.9">19.44</text>
<text x="403.1" y="264.6">1:5</text>
<text x="230.5" y="275.9">Т. контр.</text>
<text x="230.6" y="270.9">Пров.</text>
<text x="366.2" y="275.5">Лист 1</text>
<text x="386.3" y="275.4">Листов 9</text>
<text x="230.6" y="285.9">Н. контр.</text>
<text x="11.9" y="290" transform="rotate(-90 11.9 290)">Инв. № подл.</text>
<text x="230.5" y="290.9">Утв.</text>
<text x="104" y="297.2">2</text>
<text x="314" y="297.2">1</text>
<text x="322.5" y="295.3">Копировал</text>
<text x="394.6" y="295.2">Формат А3</text>
</g>
<text font-size="1.8" x="285.8" y="265">21.04.2023</text>
</svg>
